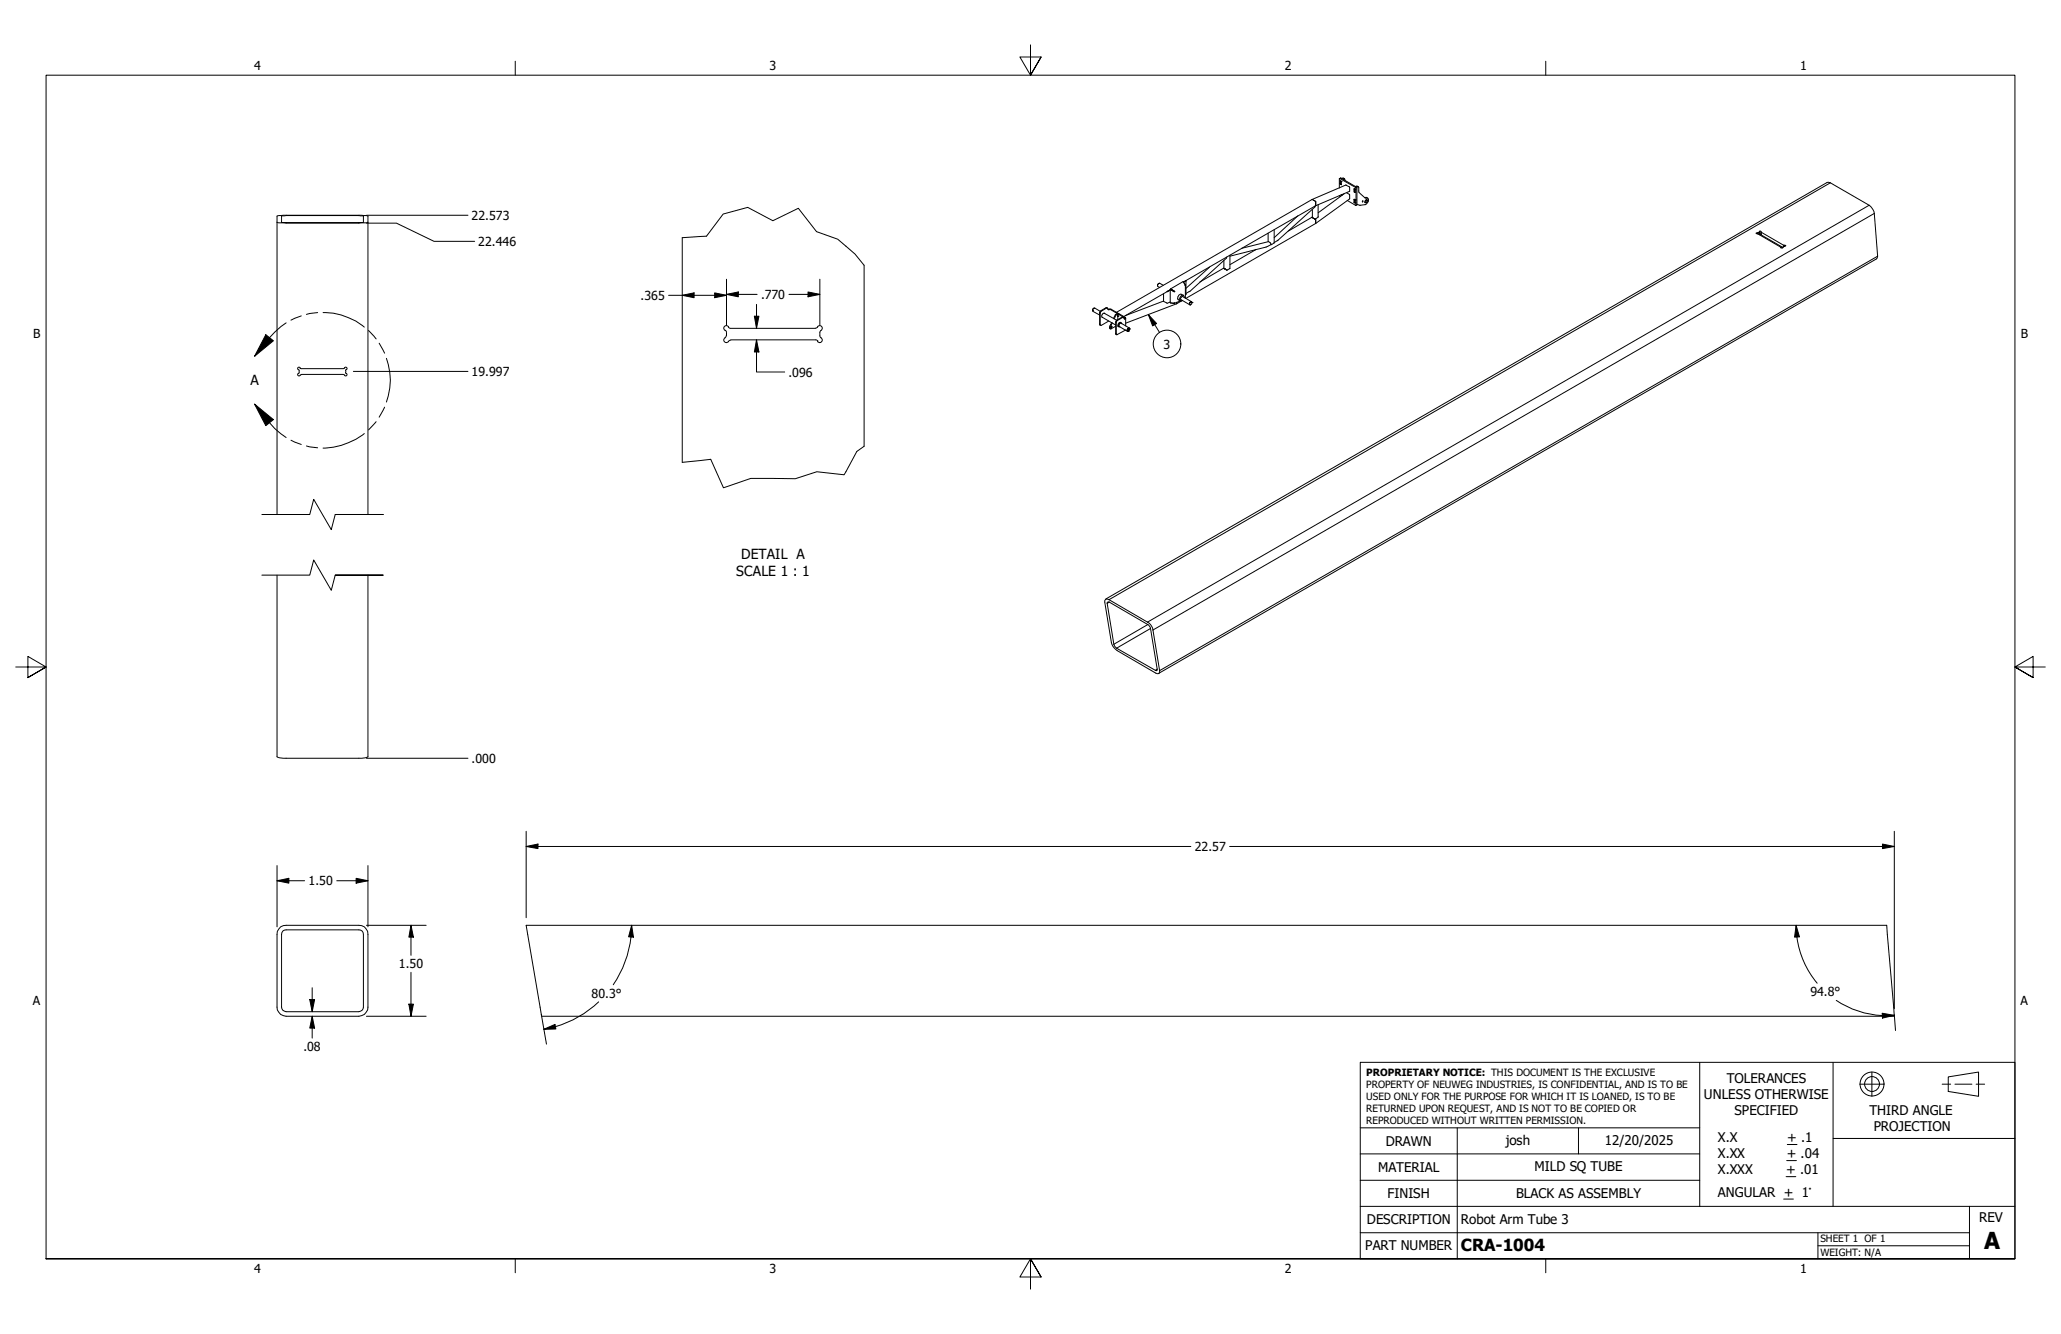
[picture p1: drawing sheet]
<svg xmlns="http://www.w3.org/2000/svg" width="432mm" height="279mm" viewBox="0 0 432 279" stroke-linecap="round" stroke-linejoin="round" font-family="sans-serif">
<!-- layer: Visible (ANSI) -->
<g fill="none" stroke="#000" stroke-width=".21">
<path d="M280.6 39.4v-2l3.5 2v3.6l-1.8-1M280.7 37.4l.2-.1 3.4 1.9v3.6M280.8 38.5h.1M280.8 37.9l.2 .1v.6l-.1-.1M280.8 37.9h.1M280.8 37.9v.6M280.8 38.5l.2 .2M280.8 37.9l.2 .1M281 38h.1M281 38.7h.1M281.1 38l-.1 .6M281.1 37.4l.2-.1 .4 .1"/>
<path d="M281.4 37.5l.3-.1v.4M283.7 39.6v.6l.2 .1v-.6M283.7 39.6h.1M283.7 39.6l.2 .1M283.7 39.6v.6M283.9 39.7h.1M283.9 39.7v.6M284 39.1h.5M284.2 39.2l.3-.1 .2 .1v1.1l1.4 1.2h.3a.72 .72 0 0 1-.1 1.2l-1.2 .3-.8-.2M58 46.5l1.9 .2h15.3l1.9-.2M59.1 45.2h17v1.3l-17 .1zM142.9 49.8v47"/>
<path d="M181 55.6v37.9M242.8 59.4l-.3 .4M242.8 59.4h.1M243.7 59.8l-.7-.5-.2 .1-.3 .5 .5 .3M247.9 59.1l.4 .5M248.3 59.7v2.7M248.3 59.6v.2v-.2l-.5-.6-2.6 1.5M248.4 58.8h.1M248.5 58.7l-.5 .4M248.5 58.8v2.9h-.2M253.4 55.9l-4.9 4.5M256.4 54.5l.1 1.8"/>
<path d="M256.4 56.1l-5 3M256.5 56.3h.1M256.5 56.3l.4 .2M256.9 56.5h.1M257 53.8v.2l-7.7 7-.8 .5M257.7 53.5v2.8l-.6 .3-.2-.1M260.2 52l5.5-1.4 .6 .4v.2l-1 .6-7.6 1.9M263.1 52.3l-5.4 3.1M265.7 48.8v1.8M267 48.1v2.8l-.7 .3M271.9 45.2l-4.9 4.6M274.8 45.5l.8 .4 .1 .9"/>
<path d="M274.8 45.5l-4.9 2.9M274.9 41.8l.8 .4-.1 .9M274.9 41.8l-41 23.6M275 45.5h-.2M275.5 43.2v.2l-7.8 7-.7 .4M275.6 43.1l-27.6 16 .4-.3M275.7 46.8h.1M275.7 46.8l-27.2 15.7M276.2 42.9v2.6l-.6 .4-.6-.3v-1.7M280.6 41l.2 .1M281 40.8h.1M281.1 40.8h.1"/>
<path d="M281.6 40.6l-5.4 4M282.1 40.4l.7 .4v.9l-7.1 5.1M282.8 40.1h.1M282.8 40.1l-.1-1-.7-.4-7.1 3.1M282.8 40.1l-7.2 3M283.7 42.4h.1M283.7 41.8h.1M283.7 40.2h.1M283.7 42.4l.2 .1M283.7 41.8h.2M283.7 40.2l.2 .1M283.7 41.8v.6"/>
<path d="M283.9 41.8h.1M283.9 41.9h.1M283.9 42.5h.1M283.9 40.3h.1M283.9 41.8v.1M283.9 41.8h-.2v.6M283.9 41.9v.6l-.2-.1M283.9 41.9v.6M284.3 42.8l-.2 .2M285.9 41.4l.4-.1 .3 .2M286 42a.28 .28 0 0 1 .4-.2 .28 .28 0 0 1 0 .5 .26 .26 0 0 1-.4 .2 .26 .26 0 0 1 0-.5zM286.3 41.8l-.1 .4-.3 .2"/>
<path d="M367.9 48.8h.1a.49 .49 0 0 0 .7-.4l5 3h.4l-.5 .4a.26 .26 0 0 1-.3 .2 .26 .26 0 0 1-.2-.2zM368.6 49.1h.1M368.6 49h.3M368.6 48.6v.5M368.9 48.6l.1 .6 4.5 2.7M373.1 51.8v.1M62.5 78.2l-.1 .3 .2 .2 .5-.2M62.5 77.4l.2 .2M62.7 77.7l-.2 .6M62.8 77.1l.3 .1M62.9 77h-.5l.1 .4M63.1 78.4h8.9"/>
<path d="M63.1 77.2h8.9M72 78.5l.2 .1M72.2 77h.4v.4M72.2 77l-.2 .2M72.4 78l.1 .3M72.5 77.7v.3M72.5 77.4l-.1 .2M72.6 78.2v.5l-.4-.1M151.9 69.2l.3 .4M152.1 70.3v.2a.66 .66 0 0 0-.4 .6 .66 .66 0 0 0 .4 .6l.5-.2M152.2 69.7v.6M152.6 68.5l.5 .3"/>
<path d="M152.6 68.5a.54 .54 0 0 0-.8-.1 .54 .54 0 0 0 .1 .8M153.1 71.2l-.4 .3M153.1 71.2h17.8M153.1 68.8h17.8M170.9 71.2l.5 .3M171.3 68.5a.56 .56 0 0 1 .9 0 .56 .56 0 0 1-.3 .8l-.1 .3M171.3 68.5l-.4 .2M171.8 69.7v.6M171.8 70.3v.2a.66 .66 0 0 1 .5 .6 .66 .66 0 0 1-.5 .6l-.5-.2M228.9 65h.1M229.2 64.6l-.3 .4M229.2 64.6h.1"/>
<path d="M230.5 65.2l-1.1-.7h-.2l-.3 .3 .1 .4 1.4 .8M230.9 66.4l2.8 1.7M231.3 65.6l2.6 1.5M231.5 65.7a.48 .48 0 0 0-.6 .2 .48 .48 0 0 0 .1 .6M232 64.5h-.3l-1.1 .6-.2 .3v2.6l.2 .1M232.2 64.8l.5-.1 3.1 1.8a.22 .22 0 0 1 0 .3 .22 .22 0 0 1-.3 0 .22 .22 0 0 1 0-.3h-.3l-1.1 .6-.2 .3v2.6l.2 .1 1.7-.9M232.9 68.4l-.1 .1M232.9 68.3l.1 .3h-.2zM232.9 67.6l-.4 .7v.5l.2 .1M233 67.6l-.1 .4a.56 .56 0 0 0-.1 .9l.9-.6M233.7 65.9l-.4 .8M233.7 65.9l.1 .1"/>
<path d="M233.8 66l-.4 .8M233.9 65.5l.7 .3M234.2 65.9h.1M234.2 66.2h.1M234.2 65.8v.1M234.2 65.8v-.1l-.4 .3M234.2 65.9v.3M234.2 66.2v.7M234.2 65.7l-.5 .2M234.3 65.9h.1M234.3 68.3l.1 .2M234.7 67.5l.2 .1"/>
<path d="M234.8 67.6a.52 .52 0 0 0-.5 .2 .52 .52 0 0 0 0 .6h.1M235 67.8a.42 .42 0 0 0-.5 0 .42 .42 0 0 0-.2 .5l.1 .2h.2M235.4 66.5l-.3-.1-1.4 .9v2.7l.2 .1M235.5 66.7l.1-.2-2.9-1.7-.5 .1-.1-.3-.3-.1-1 .7-.3 .3v2.6h.3l1.5-.9M235.8 69.2h.1M235.8 66.7v1.6M236.4 68.9l.1 .1v.2h-.2M236.4 69.3h.1M236.6 68.7l-1.7-1-.4 .2-.1 .3 .1 .2 1.7 1M236.7 68.9a.3 .3 0 0 0-.4-.1 .3 .3 0 0 0-.1 .4v.1a.33 .33 0 0 0 .4-.1 .33 .33 0 0 0-.1-.5l-.3 .5 .1 .2 .1-.1M236.7 68.9h.1M243.8 63.1l.7 .4 .7-.3"/>
<path d="M243.8 63.1l-8 3M243.8 61.5v1.6M244.5 61.1l.7-.4-9.7 5.6M245.2 60.6v2.8h.9l-.2 .2M245.2 60.8l-.7 .3M245.2 60.6l.7 .4M245.2 63.4l.7 .1M245.2 60.5l.7 .5v-.1M245.2 60.5l.7 .4M245.2 60.6h.1M245.4 60.7h.1M245.5 60.8h.1"/>
<path d="M245.9 61l.1 .1M245.9 61l.2 .1M245.9 60.9l.2 .2M246 61.1h.1M246.5 63.6l-10.7 4.1M246.6 63.3l-.1 .3M247.3 63.1l-1.3 .5M247.4 62.8l.1-.6 .3-.1 1.8 1.1M247.4 62.7l1.8 1.1M248 61.8l-.5-.1a.76 .76 0 0 0-.6 1.1l.3 .3M248.1 62.3a.41 .41 0 0 0-.4-.5 .41 .41 0 0 0-.4 .4 .45 .45 0 0 0-.2 .5 .45 .45 0 0 0 .4 .4l.2-.2-1.2 .7M249.7 63.4a.27 .27 0 0 0-.4 0 .27 .27 0 0 0 .2 .4l.2-.2a.27 .27 0 0 0-.1-.4 .27 .27 0 0 0-.4 .3 .2 .2 0 0 0 0 .3 .2 .2 0 0 0 .3 0"/>
<path d="M249.7 63.4h.1M58 107.8v-62.5l1.4-.2h16.4l1.3 .2v62.5M58 120.5v38l1.4 .3h16.4l1.3-.3v-38M231.6 125.6l.2-.1 .5 .1 8.1 4.7 .6 .5 .5 .8 1.5 8.9-.1 .5-.2 .1-.6-.1-8-4.7-.9-.9-.3-.8-1.4-8.5zM231.6 125.5l151.2-87.3 .7 .1 8.1 4.7 .8 .9 .3 .8 .7 9-.3 .5-150.3 86.8M232 126.2l.4-.1 8.1 4.7 .4 .4 .1 .4 1.4 8.5v.4l-8.5-4.7-.3-.4-.2-.5zM58.8 194.1l1.1-.3h15.3a1.79 1.79 0 0 1 1.9 1.9v15.2a2.01 2.01 0 0 1-1.9 2h-15.3a1.9 1.9 0 0 1-1.9-2v-15.2l.1-.6zM59.2 195l.7-.2h15.3a.88 .88 0 0 1 .9 .9v15.2a.97 .97 0 0 1-.9 1h-15.3a.97 .97 0 0 1-.9-1v-15.2zM110.2 193.8h285.1l1.6 19.1h-283.4z"/>
<circle cx="285.5" cy="42.2" r=".11"/>
<circle cx="236.4" cy="69.1" r=".15"/>
</g>
<!-- layer: Break Line (ANSI) -->
<path d="M142.9 49.8l5.1-.3 3.5-4.7 5.2-1.4 5.2 2.8 5.4-2.6 3.8 4.9 4.4 1.6 3.6 3.1 1.9 2.4M181 93.5l-1.5 1.1-2.7 4.8-5.7-.6-4.5 1.5-9.3-.1-5.7 2-2.7-6-6 .6M54.9 107.8h10l.8-3.2 3.7 6.3 .8-3.1h10.1h-10.1M54.9 120.5h10l.8-3.2 3.7 6.3 .8-3.1h10.1h-10.1" fill="none" stroke="#000" stroke-width=".21"/>
<!-- layer: Visible Narrow (ANSI) -->
<g fill="none" stroke="#000" stroke-width=".21">
<path d="M383.5 38.3l-151.2 87.3M368.2 48.8v.2M368.4 48.7v.3M368.6 48.6v.5M369 48.6v.6M373.1 51.8v.1M373.5 51.8v.1M373.7 51.4v.2M373.9 51.4v.2M391.6 43l-151.2 87.3M392.7 44.7l-151.1 87.3M393.4 53.7l-150.4 86.8"/>
<path d="M232.4 126.1l-.4 .3M240.5 130.8l-7.1 4.1M241 131.6l-7.1 4.2M242.4 140.1l-.3 .3"/>
</g>
<!-- layer: Detail Boundary (ANSI) -->
<g fill="none" stroke="#000" stroke-width=".21">
<path d="M55.7 70.1l1.6 1.3-4 3.2zM59.9 67.6a25.1 25.1 0 0 0-6.6 7M63.1 66.2l-2.1 .9M66.5 65.5l-2.3 .3M67.7 65.5a13.3 13.3 0 0 1 8.6 3M77.2 69.2l1.6 1.8M79.4 71.9l1.2 2.1M81 75.1a13.1 13.1 0 0 1 0 9.1M53.3 84.6l4 3.3-1.6 1.3zM53.3 84.6l4.3 5.2 2.3 1.8M61 92.2l2.1 .9M64.2 93.4l2.3 .4"/>
<path d="M76.3 90.8a14.9 14.9 0 0 1-8.6 3.1M78.8 88.3l-1.6 1.7M80.6 85.3l-1.2 2.1"/>
</g>
<path d="M55.7 70.1l1.6 1.3-4 3.2zM53.3 84.6l4 3.3-1.6 1.3z" fill="#000"/>
<!-- layer: Border (ANSI) -->
<path d="M107.9 12.8v2.9M215.9 9.4v6.3l-2.2-3.8h4.4l-2.2 3.8 2.2-3.8M323.8 12.8v2.9M3.3 139.7h6.4l-3.9-2.2v4.4l3.9-2.2-3.9 2.2M428.5 139.7h-6.4l3.9-2.2v4.4l-3.9-2.2 3.9 2.2M9.7 263.7v-248h412.4v248h-412.4h412.4M107.9 263.7v2.9M218.1 267.5l-2.2-3.8 2.2 3.8h-4.4l2.2-3.8v6.3M323.8 263.7v2.9" fill="none" stroke="#000" stroke-width=".21"/>
<!-- layer: Title (ANSI) -->
<g fill="none" stroke="#000" stroke-width=".21">
<path d="M285 222.5h137.1v41.2h-137.1zM285 236.2h71.1M305.3 236.2v27.5M330.7 236.2v5.5M356.1 222.5v30.2M374.5 239.7h2M384 222.5v15.9M389.6 227.1h5.1M392.2 224.5v5.1M406.9 227.1h1.8M408.2 225.6l6.3-1.1v5.1l-6.3-1zM409.6 227.1h3.5"/>
<path d="M414 227.1h1.8M422.1 238.4h-38.1v14.3M285 258.2h127.6M285 252.7h137.1M285 247.2h71.1M285 241.7h71.1M373.7 251.1h2M374.2 246.4h2M374.3 243.1h2.1M380.9 258.2v5.5M412.6 252.7v11M380.9 260.9h31.7"/>
<circle cx="392.2" cy="227" r="2.51"/>
<circle cx="392.2" cy="227" r="1.56"/>
</g>
<!-- layer: Dimension (ANSI) -->
<g fill="none" stroke="#000" stroke-width=".21">
<path d="M76.8 46.7h6.3l7.8 3.8h8.5M76.8 45.1h21.2M152.2 58.5v9.6M171.8 58.5v9.6M74 77.8h24M140.1 61.8h12.1M142.9 61.8l2.5-.5v1.1zM149.7 61.3l2.5 .5-2.5 .6zM152.2 61.7l2.5-.5v1zM152.2 61.7h6.4M158.1 66.2h.9l-.5 2.6zM158.5 71.2l.5 2.5h-.9z"/>
<path d="M158.5 71.2v6.7h5.9M158.5 63.8v5M165.3 61.7h6.5M169.3 61.2l2.5 .5-2.5 .5zM76.8 158.8h21.2M110.2 177.3l2.5-.5v.9zM110.2 177.3h139.3M110.2 174.1v18.1M257.6 177.3h139.3M394.4 176.8l2.5 .5-2.5 .4zM396.9 174.1v37.2M58 184.5l2.5-.5v1z"/>
<path d="M58 184.5h5.8M58 181.3v12.8M70.5 184.5h6.6M74.6 184l2.5 .5-2.5 .5zM76.8 193.8h12.5M77.1 181.3v12.8M86.1 193.8l.5 2.5h-.9zM86.1 193.8v6.3M132.3 193.8l.4 2.5-1-.1zM132.3 193.8a22.1 22.1 0 0 1-3.8 12.4M376.3 193.8l.7 2.4-1 .1zM376.3 193.8a19 19 0 0 0 4.4 12.1"/>
<path d="M64.9 209.4h1l-.5 2.5zM65.4 212.9l.5 2.4h-1zM65.4 206.9v5M65.4 212.9v4.5M76.8 212.9h12.5M85.7 210.3h.9l-.5 2.6zM86.1 203.6v9.3M113.4 212.5l1.1 6.2M113.9 215.6l2.4-1 .2 .9zM125.4 209.8a22.1 22.1 0 0 1-11.5 5.8M384.7 209.5a19 19 0 0 0 9.7 3.2M394.3 212.2l2.6 .5-2.5 .5z"/>
<path d="M396.9 212.7h-2.5M396.9 212.5l.2 3.3"/>
</g>
<g fill="#000">
<path d="M142.9 61.8l2.5-.5v1.1zM149.7 61.3l2.5 .5-2.5 .6zM152.2 61.7l2.5-.5v1zM158.1 66.2h.9l-.5 2.6zM158.5 71.2l.5 2.5h-.9zM169.3 61.2l2.5 .5-2.5 .5zM110.2 177.3l2.5-.5v.9zM394.4 176.8l2.5 .5-2.5 .4zM58 184.5l2.5-.5v1zM74.6 184l2.5 .5-2.5 .5zM86.1 193.8l.5 2.5h-.9zM132.3 193.8l.4 2.5-1-.1z"/>
<path d="M376.3 193.8l.7 2.4-1 .1zM64.9 209.4h1l-.5 2.5zM65.4 212.9l.5 2.4h-1zM85.7 210.3h.9l-.5 2.6zM113.9 215.6l2.4-1 .2 .9zM394.3 212.2l2.6 .5-2.5 .5z"/>
</g>
<!-- layer: Symbol (ANSI) -->
<g fill="none" stroke="#000" stroke-width=".21">
<path d="M240.6 65.9l1.7 1.9-.8 .5zM240.6 65.9l2.4 3.8"/>
<circle cx="244.5" cy="72" r="2.89"/>
</g>
<path d="M240.6 65.9l1.7 1.9-.8 .5z" fill="#000"/>
<text font-size="4.9" x="415.7" y="261.6">A</text>
<text font-size="3.5" x="306.1" y="262">CRA-1004</text>
<g font-size="2.9">
<text x="52.5" y="80.7">A</text>
<text x="155.3" y="117.2">DETAIL A</text>
<text x="154.2" y="120.7">SCALE 1 : 1</text>
</g>
<g font-size="2.8">
<text x="361.8" y="226.9">TOLERANCES</text>
<text x="357" y="230.3">UNLESS OTHERWISE</text>
<text x="363.4" y="233.6">SPECIFIED</text>
<text x="391.7" y="233.5">THIRD ANGLE</text>
<text x="290.3" y="240">DRAWN</text>
<text x="315.5" y="239.7">josh</text>
<text x="336.2" y="239.8">12/20/2025</text>
<text x="359.9" y="239.3">X.X</text>
<text x="374.5" y="239.3">+ .1</text>
<text x="392.6" y="236.8">PROJECTION</text>
<text x="288.7" y="245.5">MATERIAL</text>
<text x="321.5" y="245.2">MILD SQ TUBE</text>
<text x="359.9" y="242.6">X.XX</text>
<text x="359.9" y="245.9">X.XXX</text>
<text x="374.2" y="245.9">+ .01</text>
<text x="374.3" y="242.6">+ .04</text>
<text x="290.7" y="251">FINISH</text>
<text x="317.6" y="251">BLACK AS ASSEMBLY</text>
<text x="359.9" y="250.7">ANGULAR + 1°</text>
<text x="286.4" y="256.4">DESCRIPTION</text>
<text x="306.1" y="256.3">Robot Arm Tube 3</text>
<text x="414.7" y="256">REV</text>
<text x="286" y="261.9">PART NUMBER</text>
</g>
<g font-size="2.6">
<text x="53.3" y="14.7">4</text>
<text x="161.2" y="14.7">3</text>
<text x="269.2" y="14.7">2</text>
<text x="377.1" y="14.7">1</text>
<text x="98.8" y="46">22.573</text>
<text x="100.2" y="51.5">22.446</text>
<text x="134.2" y="62.8">.365</text>
<text x="159.4" y="62.6">.770</text>
<text x="6.9" y="70.8">B</text>
<text x="423.4" y="70.8">B</text>
<text x="243.8" y="73">3</text>
<text x="98.8" y="78.7">19.997</text>
<text x="165.2" y="78.9">.096</text>
<text x="98.8" y="159.8">.000</text>
<text x="250.3" y="178.2">22.57</text>
<text x="64.6" y="185.4">1.50</text>
<text x="83.6" y="202.8">1.50</text>
<text x="124" y="209">80.3°</text>
<text x="379.3" y="208.7">94.8°</text>
<text x="6.9" y="210.5">A</text>
<text x="423.3" y="210.5">A</text>
<text x="63.6" y="220.2">.08</text>
<text x="53.3" y="266.6">4</text>
<text x="161.2" y="266.6">3</text>
<text x="269.2" y="266.6">2</text>
<text x="377.1" y="266.6">1</text>
</g>
<g font-size="2.1">
<text x="286.3" y="225.4">PROPRIETARY NOTICE: THIS DOCUMENT IS THE EXCLUSIVE</text>
<text x="286.3" y="227.8">PROPERTY OF NEUWEG INDUSTRIES, IS CONFIDENTIAL, AND IS TO BE</text>
<text x="286.3" y="230.4">USED ONLY FOR THE PURPOSE FOR WHICH IT IS LOANED, IS TO BE</text>
<text x="286.3" y="232.9">RETURNED UPON REQUEST, AND IS NOT TO BE COPIED OR</text>
<text x="286.3" y="235.4">REPRODUCED WITHOUT WRITTEN PERMISSION.</text>
<text x="381.4" y="260.2">SHEET 1 OF 1</text>
<text x="381.4" y="263">WEIGHT: N/A</text>
</g>
</svg>
